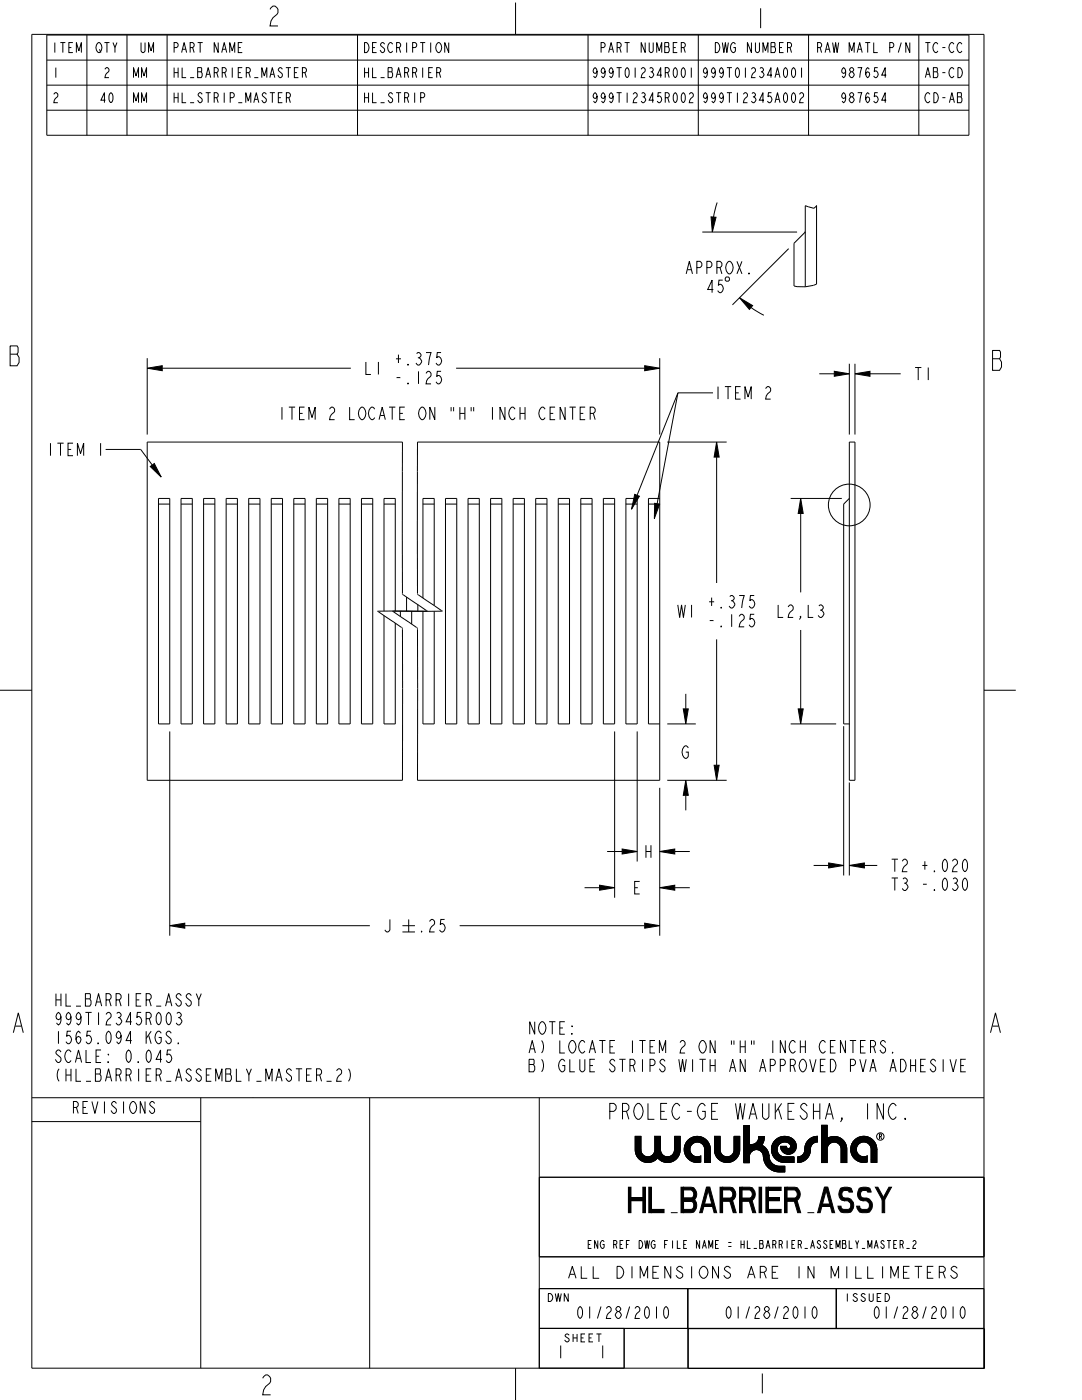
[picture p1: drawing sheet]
<svg xmlns="http://www.w3.org/2000/svg" width="216mm" height="279mm" viewBox="0 0 216 279" stroke-linecap="round" stroke-linejoin="round" font-family="sans-serif">
<g fill="none" stroke="#000" stroke-width=".2">
<path d="M6.3 6.9h190v266.1h-190zM9.3 7h184v20h-184zM9.3 12h184M9.3 17h184M17.3 7v20M25.3 7v20M33.3 7v20M71.3 7v20M102.9 .5v6.4M117.3 7v20M139.3 7v20M161.3 7v20"/>
<path d="M183.3 7v20M9.3 22h184M140.1 46.3h18.9M141.9 43.3l1 .1-.8 2.9zM143.1 40.4l-.7 2.9M144.9 55.3h.4l.2 .2v.4l-.2 .2h-.4l-.2-.2v-.4zM147.6 59.4l2.6 1.6-.7 .7zM157.4 49.6l-11.2 11.2M160.7 41l1.7 .6 .5-.4M162.9 41.1v.1M162.9 56.7a7.5 7.5 0 0 1-4.5 .4M162.9 41v.1"/>
<path d="M29.4 73.5l3-.5v1zM29.4 71.5v15.2M32.4 73.5h37.6M91 73.5h37.6M128.6 73l3 .5-3 .5zM131.6 71.5v15.2M149.9 61.4l2.5 1.5M163.5 74.6h3M166.5 74.1l3 .5-3 .5zM169.5 72.6v14.1M170.6 74.6l3-.5v1zM170.6 72.6v14.1"/>
<path d="M173.6 74.6h6.1M80.3 88.2v30.3M83.3 88.2v30.3M133.1 88.2h11.9M143 88.2l.5 3h-1zM143 91.2v25.1M157.8 99.5h10.2M159.8 99.5l.5 3h-1zM80.3 118.6h.1M80.3 118.6l5 3.4M80.3 118.5h.1M80.3 118.5v.1"/>
<path d="M80.5 118.7h.1M83.3 118.6h.1M83.3 118.5h.1M83.3 118.5v.1M83.3 118.6l5 3.4M83.5 118.7h.1M159.8 102.5v15.7M0 137.8h6.3M75.4 122h12.7M75.4 122h-.1M75.4 122l4.8 3.3M75.4 122h.1"/>
<path d="M75.5 122.1h.1M75.5 122h.1M78.3 122h.1M78.4 122h.1M78.4 122l4.8 3.3M78.5 122.1h.1M78.5 122h.1M78.6 121.9l6.5 .1M80.1 125.2h.1M80.2 125.3h.1M80.3 125.3h.1M80.3 125.5h.1"/>
<path d="M80.3 125.3v.1M80.3 125.5v30.2M80.3 125.4h.1M83.1 125.2h.1M83.2 125.3h.1M83.3 125.3h.1M83.3 125.5h.1M83.3 125.5v30.2M83.3 125.4h.1M83.3 125.3v.1M85.1 121.8v.1M85.1 122h.1"/>
<path d="M85.1 122h.2M85.2 122h.1M85.3 122h.1M88.1 121.8v.1M88.1 122h.1M88.1 122h.2M88.2 122h.1M88.3 122h.1M136.8 138.5v3M143 127.6v25.1M159.8 125.7v15.8M196.3 137.8h6.4"/>
<path d="M33.9 146v40.7M122.6 146v33.2M127.1 146v25.9M131.6 157.2v29.5M133.1 155.7h11.9M133.1 144.5h5.7M136.3 141.5h1l-.5 3zM136.8 155.7l.5 3h-1zM136.8 158.7v3M142.5 152.7h1l-.5 3zM157.8 144.5h9M159.3 141.5h1l-.5 3z"/>
<path d="M168.3 144.9v29.8M169.5 156.2v18.5M116.6 177.2h3M119.6 176.7l3 .5-3 .5zM121.1 169.9h3M124.1 169.4l3 .5-3 .5zM131.6 169.9l3-.5v1zM131.6 177.2l3-.5v1zM134.6 177.2h3M134.6 169.9h3M162.3 172.7h3M165.3 172.2l3 .5-3 .5z"/>
<path d="M169.5 172.7l3-.5v1zM172.5 172.7h2.5M33.9 184.7l3-.5v1zM36.9 184.7h36.9M80.3 184.7h2.5M80.3 186h2.5M81.5 183.5v2.5M91.7 184.7h36.9M128.6 184.2l3 .5-3 .5zM6.3 219.1h190M40.1 219.1v53.9M50.4 219.1h.1"/>
<path d="M73.8 219.1v53.9M107.6 219.1v53.9M6.3 223.8h33.8M107.6 234.9h88.7M126.8 226.8h1.1v2.7l-1.1 .4zM126.8 226.8h1.1v2.7a1.45 1.45 0 0 0 1.7 1.3 1.45 1.45 0 0 0 1.1-1.9v-2.1h1.1v2.7a1.45 1.45 0 0 0 1.7 1.3 1.45 1.45 0 0 0 1.1-1.9v-2.1h1.1l-.1 3.4-.5 .9-.8 .6-.8 .3-.9-.1-.8-.3-.6-.5-1.1 .8-.7 .1-.8-.1-1-.6-.7-1-.1-.8zM126.8 229.9l1.1-.4 .3 .9-1.1 .4zM127.1 230.8l1.1-.4 .7 .4zM130.7 226.8h1.1v3l.5 .7 .9 .4 2.1-.1-.5 .6-2.9 .2-.7-.5a2.51 2.51 0 0 1-4.1-.3h1.8a1.4 1.4 0 0 0 1.8-1.3zM131.9 231.6l2.9-.2a2.5 2.5 0 0 1-2.9 .2zM134.6 226.8h1.1v2.7l-.2 .9-.2 .4-2.1 .1 .9-.4 .5-.7zM136.6 229.8l1-.4 .3 .8-1.1 .3z"/>
<path d="M136.6 228.6l1.5-.3-.3 .5-.2 .6-1 .4zM136.8 228.3l1.8-.3-.5 .3-1.5 .3zM136.8 230.5l1.1-.3 .4 .4-1.3 .3zM137 227.9l4-.3 .5 .7 .2 1.1-1.1 2.1v-2.1a1.49 1.49 0 0 0-2-1.4l-1.8 .3zM137 230.9l1.3-.3 .5 .3-1.6 .3zM137.2 231.2l2.6-.5v1.2a2.59 2.59 0 0 1-2.6-.7zM137.3 227.6l.9-.6 1-.2 .9 .2 .9 .6 .5 .6 .2 .8v3h-1.1v-3l-.5-.7-.7-.4-.7 .1-.6 .3-.4 .6v.6l.2 .7 .5 .5 .7 .2 .7-.2v1.2h-1.3l-1.2-.6-.6-.9-.2-1 .2-1zM137.4 227.5a2.6 2.6 0 0 1 3.6 .1l-4 .3zM141.7 229.4v2.6h-1.1v-.5zM142.6 226.8h1.1v2.7a1.4 1.4 0 0 0 1.4 1.4 1.4 1.4 0 0 0 1.4-1.4v-2.7h1.1v2.7a2.51 2.51 0 0 1-2.5 2.5 2.51 2.51 0 0 1-2.5-2.5zM142.6 226.8h1.1l.1 3.1 .5 .7 .8 .3 .8-.3 .5-.6 .1-3.2h1.1l-.1 3.2-.2 .7-.5 .6-.8 .5-1 .2-1-.2-.7-.6-.5-.6-.2-.7zM148.4 224.6h1.1v3.8a1.5 1.5 0 0 0 1.9-1.6h1.1v.7l-.5 1-3.6 2.3z"/>
<path d="M148.4 230.8l1.8-1.2-.3 .2a2.37 2.37 0 0 0-.4 2.2h-1.1zM148.4 224.6h.9a.19 .19 0 0 1 .2 .1 .19 .19 0 0 1 0 .2v3.5h.8l.6-.3 .4-.6 .1-.7h1.1l-.1 .8-.4 1a3 3 0 0 1 1.5 2.7 2.63 2.63 0 0 0 2.9 1.5h.2v1.1h-1.1a3.1 3.1 0 0 1-3.2-3.1 1.44 1.44 0 0 0-1.7-1.3 1.44 1.44 0 0 0-1.1 1.8v.7h-1.1zM150.2 229.6l1.8-1.1a2.52 2.52 0 0 1 1.4 2.2l-1.1 .1a1.4 1.4 0 0 0-2.1-1.2zM152.3 230.8l1.1-.1 .2 .9 .3 .4-1 .5-.4-.7zM152.9 232.5l1-.5 .7 .6-1.4 .3zM153.2 232.9l1.4-.3 .9 .2h1.1v1.1a3.7 3.7 0 0 1-3.4-1zM154 229.8l1-.4 .3 .8-1.1 .3zM154 228.6l1.5-.3-.3 .5-.2 .6-1 .4zM154.2 230.5l1.1-.3 .4 .4-1.3 .2zM154.2 228.3l1.8-.3-.5 .3-1.5 .3zM154.4 227.9l4.1-.2a1.73 1.73 0 0 1-.1 2.2l-1.9 .2-.6-.7 1.4-.2a.63 .63 0 0 0 .5-.7 .63 .63 0 0 0-.6-.5l-.7-.1-2.3 .4zM154.4 230.8l1.3-.2 .6 .3-1.7 .2z"/>
<path d="M154.6 227.6a2.63 2.63 0 0 1 3.9 .1l-4.1 .2zM154.6 231.1l1.7-.2h2.1v1.1a5.4 5.4 0 0 1-3-.3zM154.7 227.5l.9-.5 1-.2 1.1 .2 .8 .6 .3 .7 .1 .7-.3 .7-.5 .5-.6 .1h-.7l-.5-.3-.4-.5-.1-.7h1.1l.1 .3 .2 .1 .5-.1v-.7l-.7-.4-.7-.1-.6 .3-.5 .5-.2 .7 .3 .8 .6 .6 .6 .1h1.9v1.1l-2.5-.1-.7-.3-.7-.6-.4-.8-.2-.9 .3-1zM155.8 228.8h1.1l.1 .3-1.1 .3zM155.9 229.4l1.1-.3 .3 .1zM156.5 230.1l1.9-.2a1.58 1.58 0 0 1-1.9 .2zM157 230.3h.6zM161.3 227.5l.8-.5 1-.2v1.1l-.7 .2-.5 .5-.3 1.6-.4 .8-.9 .7-1.1 .3v-1.1l.7-.2 .5-.5 .3-1.7zM161.3 227.5l.7-.5 1.1-.2v1.1a1.57 1.57 0 0 0-1.4 2 2.51 2.51 0 0 1-2.5 2.1v-1.1a1.44 1.44 0 0 0 1.4-1.6l.3-1.1zM163.9 224.6h1.1v2.6a2.51 2.51 0 0 1 4 2.1v2.7h-1.2v-2.7a1.4 1.4 0 0 0-1.4-1.4 1.4 1.4 0 0 0-1.4 1.4v2.7h-1.1zM163.9 224.6h1.1v2.6l.9-.3 1-.1 .9 .4 .7 .7 .4 1.1 .1 3h-1.2v-2.7a1.45 1.45 0 0 0-1.7-1.3 1.45 1.45 0 0 0-1.1 1.9v2.1h-1.1zM169.8 229.8l1.1-.4 .2 .8-1.1 .3z"/>
<path d="M169.9 228.6l1.4-.3-.3 .5-.1 .6-1.1 .4zM170 228.3l1.8-.3-.5 .3-1.4 .3zM170 230.5l1.1-.3 .4 .4-1.3 .2zM170.2 227.9l4.1-.3 .4 .7 .3 1.1-1.2 2.1v-2.1a1.49 1.49 0 0 0-2-1.4l-1.8 .3zM170.2 230.8l1.3-.2 .6 .2-1.7 .3zM170.4 227.6a2.6 2.6 0 0 1 3.9 0l-4.1 .3zM170.4 231.1l2.6-.4v1.2a2.59 2.59 0 0 1-2.6-.8zM170.5 227.5l.9-.5 1-.2 .9 .2 .9 .6 .5 .6 .2 .8 .1 3h-1.2v-3l-.5-.7-.7-.4-.7 .1-.6 .3-.3 .6-.1 .6 .2 .7 .6 .5 .6 .2 .7-.2v1.2h-1.3l-1.2-.7-.5-.8-.2-1 .1-1zM175 229.4v2.6h-1.2v-.5zM107.6 250.8h88.7M107.6 257.2h88.7M137.2 257.2v15.8"/>
<path d="M166.9 257.2v7.9M191 253.1l-.5-.4a.61 .61 0 0 0-.7 .6l.4 .4a.8 .8 0 0 1 .6 1.2l-.3 .2a.94 .94 0 0 1-.8-.6M102.9 273v6.4M107.6 265.1h88.7M124.5 265.1v7.9M137.3 265.2h59.1v7.9h-59.1z"/>
<circle cx="169.5" cy="100.8" r="4.2"/>
<circle cx="175.7" cy="226.8" r=".74"/>
</g>
<g fill="#000">
<path d="M141.9 43.3l1 .1-.8 2.9zM147.6 59.4l2.6 1.6-.7 .7zM29.4 73.5l3-.5v1zM128.6 73l3 .5-3 .5zM166.5 74.1l3 .5-3 .5zM170.6 74.6l3-.5v1zM143 88.2l.5 3h-1zM159.8 99.5l.5 3h-1zM136.3 141.5h1l-.5 3zM136.8 155.7l.5 3h-1zM142.5 152.7h1l-.5 3zM159.3 141.5h1l-.5 3z"/>
<path d="M119.6 176.7l3 .5-3 .5zM124.1 169.4l3 .5-3 .5zM131.6 169.9l3-.5v1zM131.6 177.2l3-.5v1zM165.3 172.2l3 .5-3 .5zM169.5 172.7l3-.5v1zM33.9 184.7l3-.5v1zM128.6 184.2l3 .5-3 .5zM126.8 226.8h1.1v2.7l-1.1 .4zM126.8 229.9l1.1-.4 .3 .9-1.1 .4zM127.1 230.8l1.1-.4 .7 .4zM130.7 226.8h1.1v3l.5 .7 .9 .4 2.1-.1-.5 .6-2.9 .2-.7-.5a2.51 2.51 0 0 1-4.1-.3h1.8a1.4 1.4 0 0 0 1.8-1.3z"/>
<path d="M131.9 231.6l2.9-.2a2.5 2.5 0 0 1-2.9 .2zM134.6 226.8h1.1v2.7l-.2 .9-.2 .4-2.1 .1 .9-.4 .5-.7zM136.6 229.8l1-.4 .3 .8-1.1 .3zM136.6 228.6l1.5-.3-.3 .5-.2 .6-1 .4zM136.8 230.5l1.1-.3 .4 .4-1.3 .3zM136.8 228.3l1.8-.3-.5 .3-1.5 .3zM137 230.9l1.3-.3 .5 .3-1.6 .3zM137 227.9l4-.3 .5 .7 .2 1.1-1.1 2.1v-2.1a1.49 1.49 0 0 0-2-1.4l-1.8 .3zM137.4 227.5a2.6 2.6 0 0 1 3.6 .1l-4 .3zM137.2 231.2l2.6-.5v1.2a2.59 2.59 0 0 1-2.6-.7zM141.7 229.4v2.6h-1.1v-.5zM142.6 226.8h1.1v2.7a1.4 1.4 0 0 0 1.4 1.4 1.4 1.4 0 0 0 1.4-1.4v-2.7h1.1v2.7a2.51 2.51 0 0 1-2.5 2.5 2.51 2.51 0 0 1-2.5-2.5z"/>
<path d="M148.4 230.8l1.8-1.2-.3 .2a2.37 2.37 0 0 0-.4 2.2h-1.1zM150.2 229.6l1.8-1.1a2.52 2.52 0 0 1 1.4 2.2l-1.1 .1a1.4 1.4 0 0 0-2.1-1.2zM148.4 224.6h1.1v3.8a1.5 1.5 0 0 0 1.9-1.6h1.1v.7l-.5 1-3.6 2.3zM152.3 230.8l1.1-.1 .2 .9 .3 .4-1 .5-.4-.7zM152.9 232.5l1-.5 .7 .6-1.4 .3zM154 229.8l1-.4 .3 .8-1.1 .3zM154 228.6l1.5-.3-.3 .5-.2 .6-1 .4zM154.2 230.5l1.1-.3 .4 .4-1.3 .2zM154.2 228.3l1.8-.3-.5 .3-1.5 .3zM154.4 230.8l1.3-.2 .6 .3-1.7 .2zM154.6 227.6a2.63 2.63 0 0 1 3.9 .1l-4.1 .2zM154.4 227.9l4.1-.2a1.73 1.73 0 0 1-.1 2.2l-1.9 .2-.6-.7 1.4-.2a.63 .63 0 0 0 .5-.7 .63 .63 0 0 0-.6-.5l-.7-.1-2.3 .4z"/>
<path d="M153.2 232.9l1.4-.3 .9 .2h1.1v1.1a3.7 3.7 0 0 1-3.4-1zM155.8 228.8h1.1l.1 .3-1.1 .3zM155.9 229.4l1.1-.3 .3 .1zM157 230.3h.6zM156.5 230.1l1.9-.2a1.58 1.58 0 0 1-1.9 .2zM154.6 231.1l1.7-.2h2.1v1.1a5.4 5.4 0 0 1-3-.3zM161.3 227.5l.7-.5 1.1-.2v1.1a1.57 1.57 0 0 0-1.4 2 2.51 2.51 0 0 1-2.5 2.1v-1.1a1.44 1.44 0 0 0 1.4-1.6l.3-1.1zM163.9 224.6h1.1v2.6a2.51 2.51 0 0 1 4 2.1v2.7h-1.2v-2.7a1.4 1.4 0 0 0-1.4-1.4 1.4 1.4 0 0 0-1.4 1.4v2.7h-1.1zM169.8 229.8l1.1-.4 .2 .8-1.1 .3zM169.9 228.6l1.4-.3-.3 .5-.1 .6-1.1 .4zM170 230.5l1.1-.3 .4 .4-1.3 .2zM170 228.3l1.8-.3-.5 .3-1.4 .3z"/>
<path d="M170.2 230.8l1.3-.2 .6 .2-1.7 .3zM170.2 227.9l4.1-.3 .4 .7 .3 1.1-1.2 2.1v-2.1a1.49 1.49 0 0 0-2-1.4l-1.8 .3zM170.4 227.6a2.6 2.6 0 0 1 3.9 0l-4.1 .3zM170.4 231.1l2.6-.4v1.2a2.59 2.59 0 0 1-2.6-.8zM175 229.4v2.6h-1.2v-.5z"/>
</g>
<!-- layer: 020__NOTES -->
<path d="M135.3 78.4l-8.2 20.4M135.3 78.4l-4.2 22.1M135.3 78.4h7M21.1 89.7h7l2.3 3.1M30 93.1l.8-.6 1.4 2.7zM126.7 98.7l.9 .3-1.6 2.6zM130.6 100.4l1 .2-1 2.9zM178.1 209.9l.1 .3h-.1zM191.7 212.7h.6M192.7 211.4h-1v2.5h1" fill="none" stroke="#000" stroke-width=".2"/>
<path d="M30 93.1l.8-.6 1.4 2.7zM126.7 98.7l.9 .3-1.6 2.6zM130.6 100.4l1 .2-1 2.9z" fill="#000"/>
<!-- layer: 040__ALL_PARTS -->
<g fill="none" stroke="#000" stroke-width=".2">
<path d="M160.7 46.3l-2.3 2.3v8.5M160.7 41v16.2M162.9 41v15.7M31.6 99.5h2.3v45h-2.3zM36.1 99.5h2.3v45h-2.3zM40.6 99.5h2.3v45h-2.3zM45.1 99.5h2.3v45h-2.3zM49.6 99.5h2.3v45h-2.3zM54.1 99.5h2.3v45h-2.3zM58.6 99.5h2.3v45h-2.3zM63.1 99.5h2.3v45h-2.3zM67.6 99.5h2.3v45h-2.3z"/>
<path d="M72.1 99.5h2.3v45h-2.3zM80.3 88.2h-50.9v67.5h50.9M83.3 88.2h48.3v67.5h-48.3M88.9 99.5h2.2v45h-2.2zM93.4 99.5h2.2v45h-2.2zM97.9 99.5h2.2v45h-2.2zM102.4 99.5h2.2v45h-2.2zM106.9 99.5h2.2v45h-2.2zM111.4 99.5h2.2v45h-2.2zM115.9 99.5h2.2v45h-2.2zM120.4 99.5h2.2v45h-2.2zM124.9 99.5h2.2v45h-2.2z"/>
<path d="M131.6 99.5h-2.2v45h2.2M169.5 88.2h1.1v67.5h-1.1zM169.5 99.5l-1.2 1.1v43.9h1.2M31.6 100.6h2.3M36.1 100.6h2.3M40.6 100.6h2.3M45.1 100.6h2.3M49.6 100.6h2.3M54.1 100.6h2.3M58.6 100.6h2.3M63.1 100.6h2.3M67.6 100.6h2.3"/>
<path d="M72.1 100.6h2.3M76.6 100.6h2.3M81.1 119.2v2.8M84.4 100.6h2.2M84.4 119.3v-19.8h2.2v21.4M88.9 100.6h2.2M93.4 100.6h2.2M97.9 100.6h2.2M102.4 100.6h2.2M106.9 100.6h2.2M111.4 100.6h2.2M115.9 100.6h2.2"/>
<path d="M120.4 100.6h2.2M124.9 100.6h2.2M129.4 100.6h2.2M76.6 122.9v21.6h2.3v-20.1M78.9 121.9v-22.4h-2.3v22.5M79.9 122v1M82.1 122v2.5M83.4 120.7v1.3M86.6 122v22.5h-2.2v-22.5"/>
</g>
<!-- layer: 110__NOTE_BALLS_SYMS_GTOLS -->
<path d="M160.5 46.3h.2" fill="none" stroke="#000" stroke-width=".2"/>
<text font-size="6.6" x="122.3" y="242">HL_BARRIER_ASSY</text>
<g font-size="5.2">
<text x="53.1" y="5.2">2</text>
<text x="150.2" y="5.6">1</text>
<text x="1.4" y="73">B</text>
<text x="197.5" y="73.9">B</text>
<text x="2.1" y="206.1">A</text>
<text x="197" y="206.1">A</text>
<text x="51.6" y="278.4">2</text>
<text x="150.5" y="278.1">1</text>
</g>
<text font-size="4.1" x="121" y="223.4">PROLEC-GE WAUKESHA, INC.</text>
<g font-size="3.3">
<text x="136.5" y="54.7">APPROX.</text>
<text x="140.7" y="58.4">45</text>
<text x="72.5" y="74.7">L1</text>
<text x="78.5" y="72.9">+.375</text>
<text x="78.5" y="76.6">-.125</text>
<text x="182.2" y="75.8">T1</text>
<text x="55.3" y="83.8">ITEM 2 LOCATE ON &quot;H&quot; INCH CENTER</text>
<text x="142.3" y="79.7">ITEM 2</text>
<text x="9.1" y="90.9">ITEM 1</text>
<text x="135" y="123.2">W1</text>
<text x="141" y="121.3">+.375</text>
<text x="141" y="125.1">-.125</text>
<text x="154.8" y="123.2">L2,L3</text>
<text x="135.8" y="151.3">G</text>
<text x="128.4" y="171.2">H</text>
<text x="177.5" y="174">T2 +.020</text>
<text x="126.1" y="178.4">E</text>
<text x="177.5" y="177.7">T3 -.030</text>
<text x="76.3" y="186">J</text>
<text x="83.2" y="186">.25</text>
<text x="10.7" y="200.8">HL_BARRIER_ASSY</text>
<text x="10.7" y="204.5">999T12345R003</text>
<text x="10.7" y="208.3">1565.094</text>
<text x="28.6" y="208.3">KGS.</text>
<text x="105.2" y="206.4">NOTE:</text>
<text x="10.7" y="212">SCALE:</text>
<text x="10.7" y="215.8">(HL_BARRIER_ASSEMBLY_MASTER_2 )</text>
<text x="24.7" y="212">0.045</text>
<text x="105.2" y="210.2">A) LOCATE ITEM 2 ON &quot;H&quot; INCH CENTERS.</text>
<text x="105.2" y="213.9">B) GLUE STRIPS WITH AN APPROVED PVA ADHESIVE</text>
<text x="110.9" y="271.1">1</text>
<text x="119.3" y="271.1">1</text>
</g>
<g font-size="3.1">
<text x="14.2" y="222.2">REVISIONS</text>
<text x="113" y="255.1">ALL</text>
<text x="122.3" y="255.1">DIMENSIONS</text>
<text x="147.8" y="255.1">ARE</text>
<text x="157.1" y="255.1">IN</text>
<text x="164.1" y="255.1">MILLIMETERS</text>
<text x="115" y="263.1">01/28/2010</text>
<text x="144.7" y="263.1">01/28/2010</text>
<text x="174.2" y="263.1">01/28/2010</text>
</g>
<g font-size="2.6">
<text x="10.2" y="10.5">ITEM</text>
<text x="19" y="10.5">QTY</text>
<text x="27.8" y="10.5">UM</text>
<text x="34.3" y="10.5">PART NAME</text>
<text x="72.3" y="10.5">DESCRIPTION</text>
<text x="119.8" y="10.5">PART NUMBER</text>
<text x="142.5" y="10.5">DWG NUMBER</text>
<text x="163" y="10.5">RAW MATL P/N</text>
<text x="184.3" y="10.5">TC-CC</text>
<text x="10.3" y="15.5">1</text>
<text x="20.6" y="15.5">2</text>
<text x="26.3" y="15.5">MM</text>
<text x="34.3" y="15.5">HL_BARRIER_MASTER</text>
<text x="72.3" y="15.5">HL_BARRIER</text>
<text x="118.2" y="15.5">999T01234R001</text>
<text x="140.2" y="15.5">999T01234A001</text>
<text x="167.7" y="15.5">987654</text>
<text x="184.3" y="15.5">AB-CD</text>
<text x="10.3" y="20.5">2</text>
<text x="19.8" y="20.5">40</text>
<text x="26.3" y="20.5">MM</text>
<text x="34.3" y="20.5">HL_STRIP_MASTER</text>
<text x="72.3" y="20.5">HL_STRIP</text>
<text x="118.2" y="20.5">999T12345R002</text>
<text x="140.2" y="20.5">999T12345A002</text>
<text x="167.7" y="20.5">987654</text>
<text x="184.3" y="20.5">CD-AB</text>
</g>
<g font-size="2.1">
<text x="117.4" y="249.2">ENG REF DWG FILE NAME =</text>
<text x="148" y="249.2">HL_BARRIER_ASSEMBLY_MASTER_2</text>
<text x="109" y="259.7">DWN</text>
<text x="168.3" y="259.7">ISSUED</text>
<text x="112.5" y="267.8">SHEET</text>
</g>
<text font-size="1.3" x="175.3" y="227.3">R</text>
</svg>
